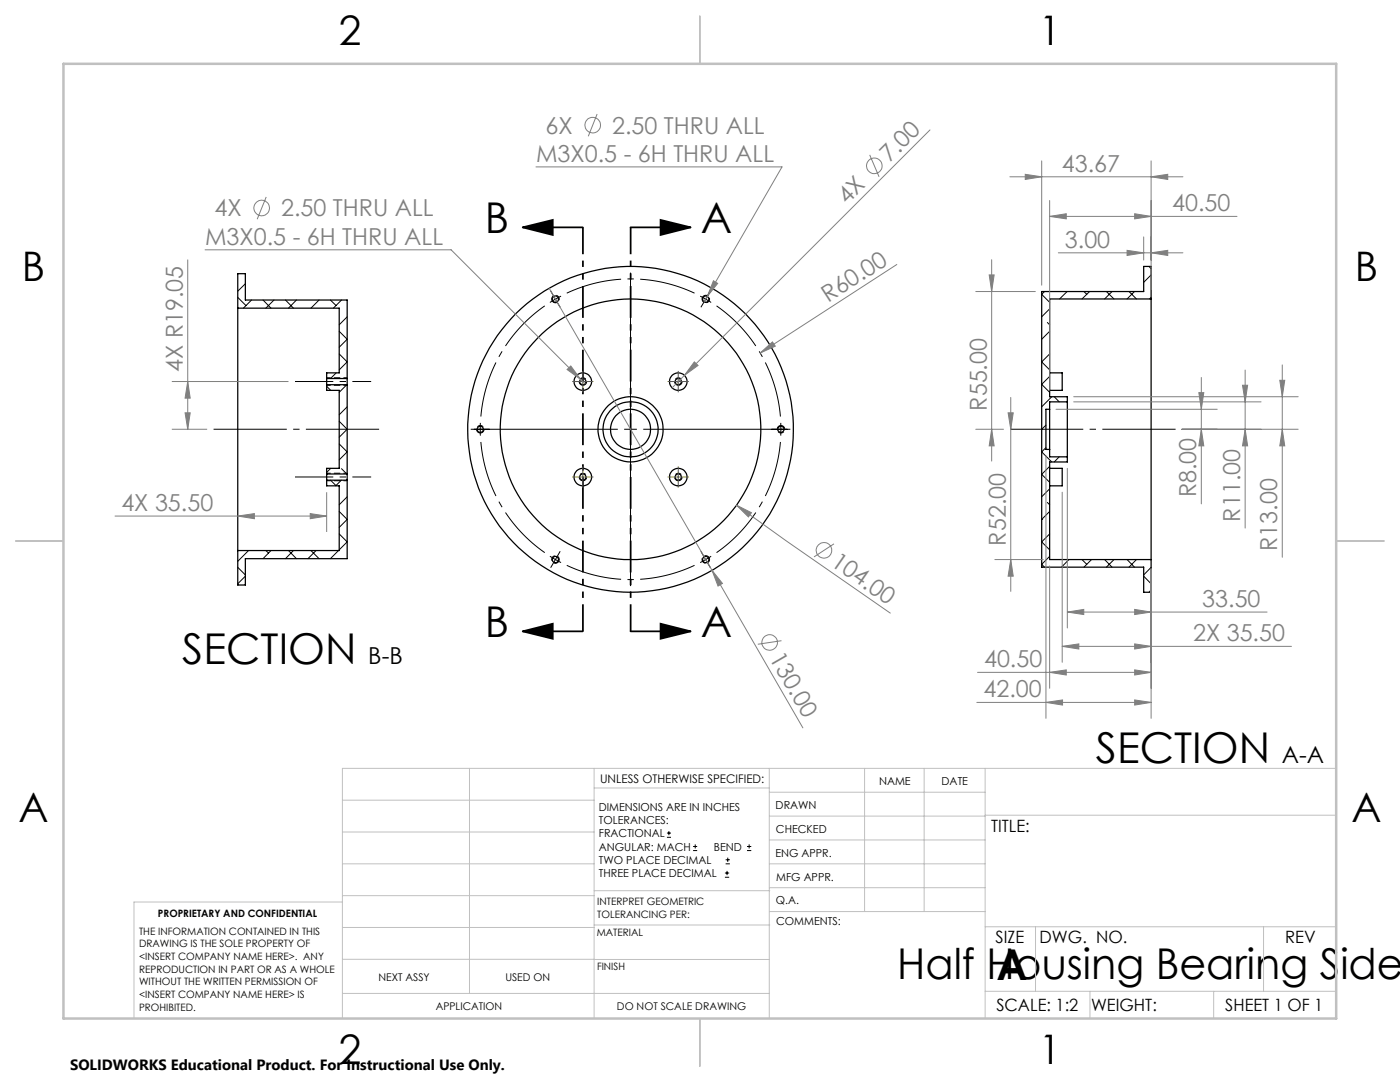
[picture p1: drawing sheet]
<svg xmlns="http://www.w3.org/2000/svg" width="279mm" height="216mm" viewBox="0 0 279 216" stroke-linecap="round" stroke-linejoin="round" font-family="sans-serif">
<g fill="none" stroke="#000" stroke-width=".25">
<path d="M229.7 59.7v52M229.7 59.7v-6.5h-1.5v5h-20.3v55h20.3v5h1.5v-6.5M229.7 59.7h-20.2v19.5h3.5v1M47.4 61.5v48.4M47.4 61.5h20.3v12.9h-2.5v1.1M47.4 61.5v-6.9h1.6v5.3h20.3v15.6M65.2 75.5v1.3M65.2 76.8h4.1M65.2 75.5h4.1M65.2 76.8v1.1h2.5v15.6h-2.5v1.1M69.3 75.5v1.3M69.3 76.8v17.8"/>
<path d="M209.5 74.4h2.5v3.5h-2.5M65.2 94.6v1.2M65.2 95.8h4.1M65.2 94.6h4.1M65.2 95.8v1.1h2.5v13h-20.3M69.3 94.6v1.2M69.3 95.8v15.7h-20.3v5.2h-1.6v-6.8M209.5 81.7v8M209.5 93.5h2.5v3.4h-2.5M209.5 89.7v1.5h3.5M209.5 81.7h-.8v8h.8M213 80.2v11"/>
<path d="M213 80.2h-3.5v1.5M213 91.2v1h-3.5v19.5h20.2"/>
<circle cx="110.8" cy="59.7" r=".63"/>
<circle cx="140.8" cy="59.7" r=".64"/>
<circle cx="116.3" cy="76.1" r=".63"/>
<circle cx="116.3" cy="76.1" r="1.75"/>
<circle cx="135.4" cy="76.1" r=".63"/>
<circle cx="135.4" cy="76.1" r="1.75"/>
<circle cx="95.8" cy="85.7" r=".63"/>
<circle cx="116.3" cy="95.2" r=".63"/>
<circle cx="116.3" cy="95.2" r="1.75"/>
<circle cx="125.8" cy="85.7" r="32.5"/>
<circle cx="125.8" cy="85.7" r="26"/>
<circle cx="125.8" cy="85.7" r="5.5"/>
<circle cx="125.8" cy="85.7" r="4"/>
<circle cx="125.9" cy="85.7" r="6.5"/>
<circle cx="135.4" cy="95.2" r=".63"/>
<circle cx="135.4" cy="95.2" r="1.75"/>
<circle cx="155.9" cy="85.7" r=".63"/>
<circle cx="110.8" cy="111.7" r=".63"/>
<circle cx="140.8" cy="111.7" r=".64"/>
</g>
<g fill="none" stroke="#000" stroke-width=".2">
<path d="M47.4 59.3l1.7 1.7M49 56.6l-1.6 1.5M50.2 59.9l-1.6 1.6M52.5 59.9l1.6 1.6M54.7 59.9l-1.6 1.6M57 59.9l1.6 1.6M59.2 59.9l-1.6 1.6M63.7 59.9l-1.6 1.6M65.9 59.9l1.2 1.1M68.2 59.9l-1.7 1.6M109.9 58l1.9 3.3M112 59.1l-2.3 1.3"/>
<path d="M125.8 54.4v28.7M139.7 59.1l2.2 1.3M141.8 58l-1.9 3.3M208.5 58.2l-.6 .5 1.6 1.6M213 58.2l-1.5 1.5M216.3 58.2l.6 .5M217.5 58.2l-1.6 1.5M220.8 58.2l1.5 1.5M221.9 58.2l-1.4 1.5M225.3 58.2l1.5 1.5M226.4 58.2l-1.5 1.5M229.3 53.2l.4 .4"/>
<path d="M229.7 54.9l-1.5 1.4M229.7 59.3l-.3 .4M65.2 77.1l.8 .8M67.1 74.4l-1.1 1.1M67.7 66.1l1.6 1.6-1.6 1.6M67.7 70.6l1.6 1.6-1.6 1.6M69.2 76.8l-1.5 1.5M69.3 63.2l-1.6 1.6M209 64.3l.5 .5M209.5 61.6l-1.6 1.6M209.5 66.1l-1.6 1.6M209.5 70.6l-1.6 1.6 1.6 1.6"/>
<path d="M209.5 75.1l-1.6 1.6 1.6 1.6M209.9 79.2l-2 2M210.4 79.2l1 1M66 95.8l1.1 1.1M66 93.5l-.8 .8M67.7 88.6l1.6 1.6-1.6 1.6M67.7 84.1l1.6 1.6-1.6 1.5M68.1 95.8l-1.1 1.1M68.2 93.5l1 1.1M69.3 99.1l-1.6 1.6M69.3 81.2l-1.6 1.6M93.9 85.7h29.4"/>
<path d="M95.9 84.4v2.5M124.6 85.7h2.5M125.8 84.4v2.5M125.8 88.2v28.7M128.4 85.7h29.3M155.8 84.4v2.5M207.9 85.7h.1M208.7 84.8l-.8 .9M208.7 89.3l-.8 .9 2 2M209.5 93.1l-1.6 1.6 1.6 1.5M209.5 97.5l-1.6 1.6M211.4 91.2l-1 1"/>
<path d="M47.4 113.2l1.6 1.5M49 115l-1.6 1.5M49.6 109.9l-2.2 2.1M53.1 109.9l.5 .4M54.1 109.9l-1.6 1.6M57.6 109.9l1.6 1.6M58.6 109.9l-1.6 1.6M62.1 109.9l1.6 1.6M63.1 109.9l-1.6 1.6M67.6 109.9l-1.7 1.6M67.7 102.1l1.6 1.5-1.6 1.6M67.7 106.5l1.6 1.6-1.6 1.6"/>
<path d="M109.7 111l2.3 1.3M111.8 110l-1.9 3.3M139.9 110l1.9 3.3M141.9 111l-2.2 1.3M207.9 103.6h.1M209 100.3l.5 .4M209.5 102.1l-1.6 1.5M209.5 106.5l-1.6 1.6 1.6 1.6M209.5 111l-1.6 1.6 .6 .6M213.3 111.7l-1.5 1.5M215.9 111.7l1 .9M217.8 111.7l-1.5 1.5"/>
<path d="M220.5 111.7l1.4 1.5M222.3 111.7l-1.5 1.5M224.9 111.7l1.5 1.5M226.8 111.7l-1.5 1.5M228.2 115l1.5 1.5M229.7 113.2l-1.5 1.5M229.7 117.7l-.4 .5M133.1 167.1h.8M133.1 166.2h.8M133.5 165.8v.9M138.3 169.7h.8M138.3 168.9h.8"/>
<path d="M138.7 168.5v.8M144.7 175h.8M144.7 174.2h.8M144.8 172.4h.9M144.8 171.6h.9M145.1 173.8v.8M145.2 171.1v.9M149.1 169.7h.8M149.1 168.9h.8M149.5 168.5v.8"/>
</g>
<g fill="none" stroke="#808080" stroke-width=".2">
<path d="M53.1 39.3l-1.8 4.4M107 33.3h49.1l-15 25.9M119.2 22.8l-1.8 4.4M173.6 30.9l1.8 4.4M185.6 25.9l-49 49M201.5 35.3h34.6M204.6 34.8l3.3 .5-3.3 .5zM207.9 32.1v24.8M229.7 35.3l3.3-.5v1zM229.7 32.1v25.7M37.5 51.8v33.9M40.9 49.8h49.1l26.8 26.8"/>
<path d="M109.6 57.5l32.5 56.3M141.1 59.2l-.6 1M142.4 56l.8 .6-2.1 2.6zM179 52.7l-27.3 17.7M194.7 58.2h11.9M197.4 54.9h1l-.5 3.3zM197.9 51.8v40.2M209.5 43.2l3.3-.5v1zM209.5 40v37.9M209.5 43.2h37.4M211.2 50.4h24.9M224.9 50l3.3 .4-3.3 .6z"/>
<path d="M226.4 42.7l3.3 .5-3.3 .5zM228.2 47.3v4.6M229.7 50.4l3.3-.4v1zM34.3 76.1h23.3M37.5 76.1l.5 3.3h-1.1zM113.2 73.7l.7-.7 2 2.7zM136.6 74.9l-2.5 2.5M138.6 72.2l.7 .7-2.7 2zM151.7 70.4l2.5-2.2 .5 .9zM201.7 79.3v38.7M214.3 79.2h44.8M239.3 78.4h.9l-.5 3.3z"/>
<path d="M239.7 75.3v25.2M248 76.9h1l-.5 3.3zM248.5 73.8v31.6M255.4 75.9h1l-.5 3.3zM255.9 72.8v38.4M34.3 85.7h7M36.9 82.4h1.1l-.5 3.3zM65.2 98.2v8M194.7 85.7h5.6M197.9 85.7l.5 3.3h-1zM201.2 82.4h1l-.5 3.3zM208.7 90.9v52.4"/>
<path d="M210.7 81.7h32.2M212 98.2v34M213 93.5v31.8M214.3 80.2h37.4M235.9 85.7h23.2M239.7 85.7l.5 3.3h-.9zM248.5 85.7l.5 3.3h-1zM255.9 85.7l.5 3.3h-1zM22.9 103h42.3M47.4 103l3.4-.5v1zM61.9 102.5l3.3 .5-3.3 .5zM142.1 113.8l2.1 2.6-.9 .5z"/>
<path d="M142.1 113.8l18.1 31.4M147 100.8l3 1.5-.6 .9zM147 100.8l9.8 7.1 20.9 14.5M166.4 108.5l-3.9 2.6M198.5 111.7h9.7M201.7 111.7l.5 3.3h-1zM209.5 112.9v24.4M229.7 113.6v29.7M156 127.8l-4.8 .8M195.1 134.2h34.6M209.5 134.2l3.3-.5v1zM212 129l3.3-.5v1z"/>
<path d="M212 129h45.7M213 122.1l3.3-.5v1zM213 122.1h39.9M226.4 121.6l3.3 .5-3.3 .5zM226.4 128.5l3.3 .5-3.3 .5zM226.4 133.7l3.3 .5-3.3 .5zM226.4 139.7l3.3 .5-3.3 .5zM194.9 140.2h34.8M208.7 140.2l3.4-.5v1z"/>
<circle cx="118.3" cy="25" r="1.55"/>
<circle cx="174.5" cy="33.1" r="1.55"/>
<circle cx="52.2" cy="41.5" r="1.55"/>
<circle cx="164.4" cy="109.8" r="1.56"/>
<circle cx="153.6" cy="128.2" r="1.55"/>
</g>
<path d="M104.3 45.4l6-1.5v3zM104.3 45.4h12M125.8 45.4h12M131.8 43.9l6 1.5-6 1.5zM104.3 126l6-1.5v3zM104.3 126h12M125.8 126h12M131.8 124.5l6 1.5-6 1.5z" fill="none" stroke="#000" stroke-width=".35"/>
<path d="M140.2 59.3a.75 .75 0 0 1 1.3 0 .75 .75 0 0 1-.6 1.1 .75 .75 0 0 1-.7-1v-.1M110.2 60a.75 .75 0 0 1 .6-1.1 .75 .75 0 0 1 .7 1.1 .75 .75 0 0 1-1.2 .1l-.1-.1M116.3 76.9a.75 .75 0 0 1-.6-1.1 .75 .75 0 0 1 1.2-.1 .75 .75 0 0 1-.4 1.2h-.2M135.4 76.9a.75 .75 0 0 1-.7-1.1 .75 .75 0 0 1 1.3-.1 .75 .75 0 0 1-.5 1.2h-.1M95.9 86.4a.75 .75 0 0 1-.7-1.1 .75 .75 0 0 1 1.3-.1 .75 .75 0 0 1-.5 1.2h-.1M116.3 95.9a.75 .75 0 0 1-.6-1.1 .75 .75 0 0 1 1.2-.1 .75 .75 0 0 1-.4 1.2h-.2M135.4 95.9a.75 .75 0 0 1-.7-1.1 .75 .75 0 0 1 1.3-.1 .75 .75 0 0 1-.5 1.2h-.1M155.9 84.9a.75 .75 0 0 1 .6 1.1 .75 .75 0 0 1-1.2 .1 .75 .75 0 0 1 .4-1.2h.2M111.5 112a.75 .75 0 0 1-1.3 0 .75 .75 0 0 1 .6-1.1 .75 .75 0 0 1 .8 1l-.1 .1M141.5 111.3a.75 .75 0 0 1-.6 1.1 .75 .75 0 0 1-.7-1.1 .75 .75 0 0 1 1.2-.1l.1 .1" fill="none" stroke="#000" stroke-width=".2" stroke-dasharray="1.3 .6" stroke-dashoffset=".2" stroke-linecap="butt"/>
<path d="M138.6 58.5a30 30 0 0 0-25.5 0M108.7 61a30 30 0 0 0-12.7 22.1M96 88.2a30 30 0 0 0 12.7 22.1M155.8 83.1a30 30 0 0 0-12.8-22.1M113.1 112.8a30 30 0 0 0 25.5 0M143 110.3a30 30 0 0 0 12.8-22.1" fill="none" stroke="#000" stroke-width=".2" stroke-dasharray="15.2 1.3 1.3 1.3" stroke-dashoffset="4" stroke-linecap="butt"/>
<path d="M42.6 85.7h33.1M234.6 85.7h-33" fill="none" stroke="#000" stroke-width=".2" stroke-dasharray="15.2 1.3 1.3 1.3" stroke-dashoffset=".6" stroke-linecap="butt"/>
<path d="M58.9 76.1h15.2M58.9 95.2h15.2" fill="none" stroke="#000" stroke-width=".2" stroke-dasharray="15.2 1.3 1.3 1.3" stroke-dashoffset="7.6" stroke-linecap="butt"/>
<path d="M116.3 45.4v80.6M125.9 45.4v80.6" fill="none" stroke="#000" stroke-width=".35" stroke-dasharray="6.3 1.3 1.3 1.3 1.3 1.3" stroke-dashoffset="1" stroke-linecap="butt"/>
<path d="M65.2 75.4h4.1M65.2 76.9h4.1M65.2 94.4h4.1M65.2 95.9h4.1" fill="none" stroke="#000" stroke-width=".2" stroke-dasharray="1.3 .6" stroke-dashoffset=".5" stroke-linecap="butt"/>
<path d="M114.2 76.1h4.2M116.3 74v4.3M133.2 76.1h4.3M135.4 74v4.3M114.2 95.2h4.2M116.3 93.1v4.2M133.2 95.2h4.3M135.4 93.1v4.2" fill="none" stroke="#808000" stroke-width=".2"/>
<g fill="none" stroke="#c0c0c0" stroke-width=".2">
<path d="M68.3 159.7h50.3M93.7 153.3v44.9M118.6 153.3v49.9M118.6 157.2h34.9M153.5 153.3v49.9M153.5 158.1h43.1M172.5 153.3v28.6M184.4 153.3v28.6M196.6 153.3v49.9M266.7 153.3h-198.4v49.9M68.3 178.7h50.3M68.3 172.4h50.3"/>
<path d="M68.3 166h50.3M68.3 180h-41.6v23.2M118.6 177.7h35M153.5 167.6h43.1M153.5 162.8h43.1M153.5 172.4h43.1M153.5 177.1h43.1M196.6 162.7h70.1M68.3 198.2h85.2M68.3 191.4l85.2 .1M68.3 185.1h50.3M118.6 184.6h35"/>
<path d="M153.6 181.9h43M196.6 197.8h70.1M196.6 184.9h70.1M206.7 184.9v12.9M217.5 197.8v5.4M242.2 197.8v5.4M252.2 184.9v12.9"/>
</g>
<path d="M139.7 3.2v9.5M3.1 107.9h9.6M266.7 107.9h9.5M139.7 203.2v9.6" fill="none" stroke="#c0c0c0" stroke-width=".25"/>
<path d="M12.7 12.7h254v190.5h-254z" fill="none" stroke="#c0c0c0" stroke-width=".5"/>
<g fill="#000">
<path d="M104.3 45.4l6-1.5v3zM104.3 126l6-1.5v3z"/>
<path d="M131.8 43.9l6 1.5-6 1.5zM131.8 124.5l6 1.5-6 1.5z"/>
</g>
<g fill="#808080">
<path d="M138.6 72.2l.7 .7-2.7 2z"/>
<path d="M142.1 113.8l2.1 2.6-.9 .5z"/>
<path d="M142.4 56l-1.3 3.2 2.1-2.6zM113.2 73.7l2.7 2-2-2.7z"/>
<path d="M229.7 50.4l3.3-.4v1zM224.9 50l3.3 .4-3.3 .6zM229.7 35.3l3.3-.5v1zM204.6 34.8l3.3 .5-3.3 .5zM226.4 121.6l3.3 .5-3.3 .5zM213 122.1l3.3-.5v1zM226.4 128.5l3.3 .5-3.3 .5zM212 129l3.3-.5v1zM226.4 133.7l3.3 .5-3.3 .5zM209.5 134.2l3.3-.5v1zM226.4 139.7l3.3 .5-3.3 .5zM208.7 140.2l3.4-.5v1zM226.4 42.7l3.3 .5-3.3 .5zM209.5 43.2l3.3-.5v1z"/>
<path d="M239.7 85.7l.5 3.3h-.9zM239.3 78.4h.9l-.5 3.3zM248.5 85.7l.5 3.3h-1zM248 76.9h1l-.5 3.3zM255.9 85.7l.5 3.3h-1zM255.4 75.9h1l-.5 3.3z"/>
<path d="M197.4 54.9h1l-.5 3.3zM197.9 85.7l.5 3.3h-1zM201.2 82.4h1l-.5 3.3zM201.7 111.7l.5 3.3h-1z"/>
<path d="M47.4 103l3.4-.5v1zM61.9 102.5l3.3 .5-3.3 .5z"/>
<path d="M36.9 82.4h1.1l-.5 3.3zM37.5 76.1l.5 3.3h-1.1z"/>
<path d="M147 100.8l3 1.5-.6 .9zM151.7 70.4l2.5-2.2 .5 .9z"/>
</g>
<g font-size="8.5">
<text x="96.7" y="46.5">B</text>
<text x="139.9" y="46.5">A</text>
<text x="96.7" y="127.1">B</text>
<text x="139.9" y="127.1">A</text>
<text x="36.4" y="132.5">SECTION</text>
<text x="218.7" y="152.2">SECTION</text>
<text x="179.1" y="195.4">Half Housing Bearing Side</text>
<text x="198.9" y="195.5">A</text>
</g>
<g font-size="8.1">
<text x="67.6" y="8.9">2</text>
<text x="207.3" y="8.9">1</text>
<text x="4.4" y="56.1">B</text>
<text x="270.4" y="56.1">B</text>
<text x="3.7" y="164.1">A</text>
<text x="269.7" y="164.1">A</text>
<text x="67.6" y="212.4">2</text>
<text x="207.3" y="212.4">1</text>
</g>
<g font-size="4.7" fill="#808080">
<text x="108.9" y="26.7">6X</text>
<text x="122.2" y="26.7">2.50 THRU ALL</text>
<text x="107" y="32.3">M3X0.5 - 6H THRU ALL</text>
<text x="177.5" y="32.5" transform="rotate(-45 177.5 32.5)">7.00</text>
<text x="211.9" y="34.3">43.67</text>
<text x="169" y="41" transform="rotate(-45 169 41)">4X</text>
<text x="42.8" y="43.2">4X</text>
<text x="56.1" y="43.2">2.50 THRU ALL</text>
<text x="233.9" y="42.1">40.50</text>
<text x="40.9" y="48.8">M3X0.5 - 6H THRU ALL</text>
<text x="212.5" y="49.4">3.00</text>
<text x="165.3" y="60.5" transform="rotate(-33 165.3 60.5)">R60.00</text>
<text x="36.5" y="74.2" transform="rotate(-90 36.5 74.2)">4X R19.05</text>
<text x="196.9" y="81.9" transform="rotate(-90 196.9 81.9)">R55.00</text>
<text x="24.2" y="101.9">4X 35.50</text>
<text x="238.7" y="99.2" transform="rotate(-90 238.7 99.2)">R8.00</text>
<text x="247.5" y="104.1" transform="rotate(-90 247.5 104.1)">R11.00</text>
<text x="165.6" y="112.7" transform="rotate(35 165.6 112.7)">104.00</text>
<text x="200.7" y="108.9" transform="rotate(-90 200.7 108.9)">R52.00</text>
<text x="254.9" y="109.9" transform="rotate(-90 254.9 109.9)">R13.00</text>
<text x="239.9" y="121.1">33.50</text>
<text x="153.4" y="131.3" transform="rotate(60 153.4 131.3)">130.00</text>
<text x="238.1" y="128">2X 35.50</text>
<text x="196.4" y="133.1">40.50</text>
<text x="196.3" y="139.1">42.00</text>
</g>
<g font-size="4.7">
<text x="73.5" y="132.5">B-B</text>
<text x="255.8" y="152.2">A-A</text>
</g>
<g font-size="3.4">
<text x="197.8" y="166">TITLE:</text>
<text x="198.7" y="188.1">SIZE</text>
<text x="207.5" y="188.1">DWG. NO.</text>
<text x="256.5" y="188.2">REV</text>
<text x="198.8" y="201.7">SCALE: 1:2</text>
<text x="217.7" y="201.8">WEIGHT:</text>
<text x="244.5" y="201.7">SHEET 1 OF 1</text>
</g>
<text font-size="3" x="14" y="213.5">SOLIDWORKS Educational Product. For Instructional Use Only.</text>
<text font-size="2.4" x="119.8" y="156.2">UNLESS OTHERWISE SPECIFIED:</text>
<g font-size="2.2">
<text x="119.5" y="161.8">DIMENSIONS ARE IN INCHES</text>
<text x="154.8" y="161.4">DRAWN</text>
<text x="175.4" y="156.6">NAME</text>
<text x="187.9" y="156.7">DATE</text>
<text x="119.5" y="164.4">TOLERANCES:</text>
<text x="119.5" y="167.1">FRACTIONAL</text>
<text x="154.9" y="166.3">CHECKED</text>
<text x="119.5" y="169.7">ANGULAR: MACH</text>
<text x="119.5" y="172.4">TWO PLACE DECIMAL</text>
<text x="142.5" y="169.7">BEND</text>
<text x="154.8" y="170.9">ENG APPR.</text>
<text x="119.5" y="175">THREE PLACE DECIMAL</text>
<text x="154.9" y="175.7">MFG APPR.</text>
<text x="154.9" y="180.4">Q.A.</text>
<text x="154.9" y="184.6">COMMENTS:</text>
</g>
<g font-size="2.1">
<text x="75.5" y="195.7">NEXT ASSY</text>
<text x="100.9" y="195.7">USED ON</text>
<text x="86.9" y="201.5">APPLICATION</text>
<text x="123.1" y="201.6">DO NOT SCALE DRAWING</text>
</g>
<g font-size="2">
<text x="31.5" y="182.9">PROPRIETARY AND CONFIDENTIAL</text>
<text x="119.2" y="180.6">INTERPRET GEOMETRIC</text>
<text x="119.2" y="183.1">TOLERANCING PER:</text>
<text x="27.8" y="186.5">THE INFORMATION CONTAINED IN THIS</text>
<text x="27.8" y="189">DRAWING IS THE SOLE PROPERTY OF</text>
<text x="27.8" y="191.6">&lt;INSERT COMPANY NAME HERE&gt;. ANY</text>
<text x="119.1" y="186.7">MATERIAL</text>
<text x="27.8" y="194.1">REPRODUCTION IN PART OR AS A WHOLE</text>
<text x="27.8" y="196.6">WITHOUT THE WRITTEN PERMISSION OF</text>
<text x="119.1" y="193.5">FINISH</text>
<text x="27.8" y="199.1">&lt;INSERT COMPANY NAME HERE&gt; IS</text>
<text x="27.8" y="201.7">PROHIBITED.</text>
</g>
</svg>
